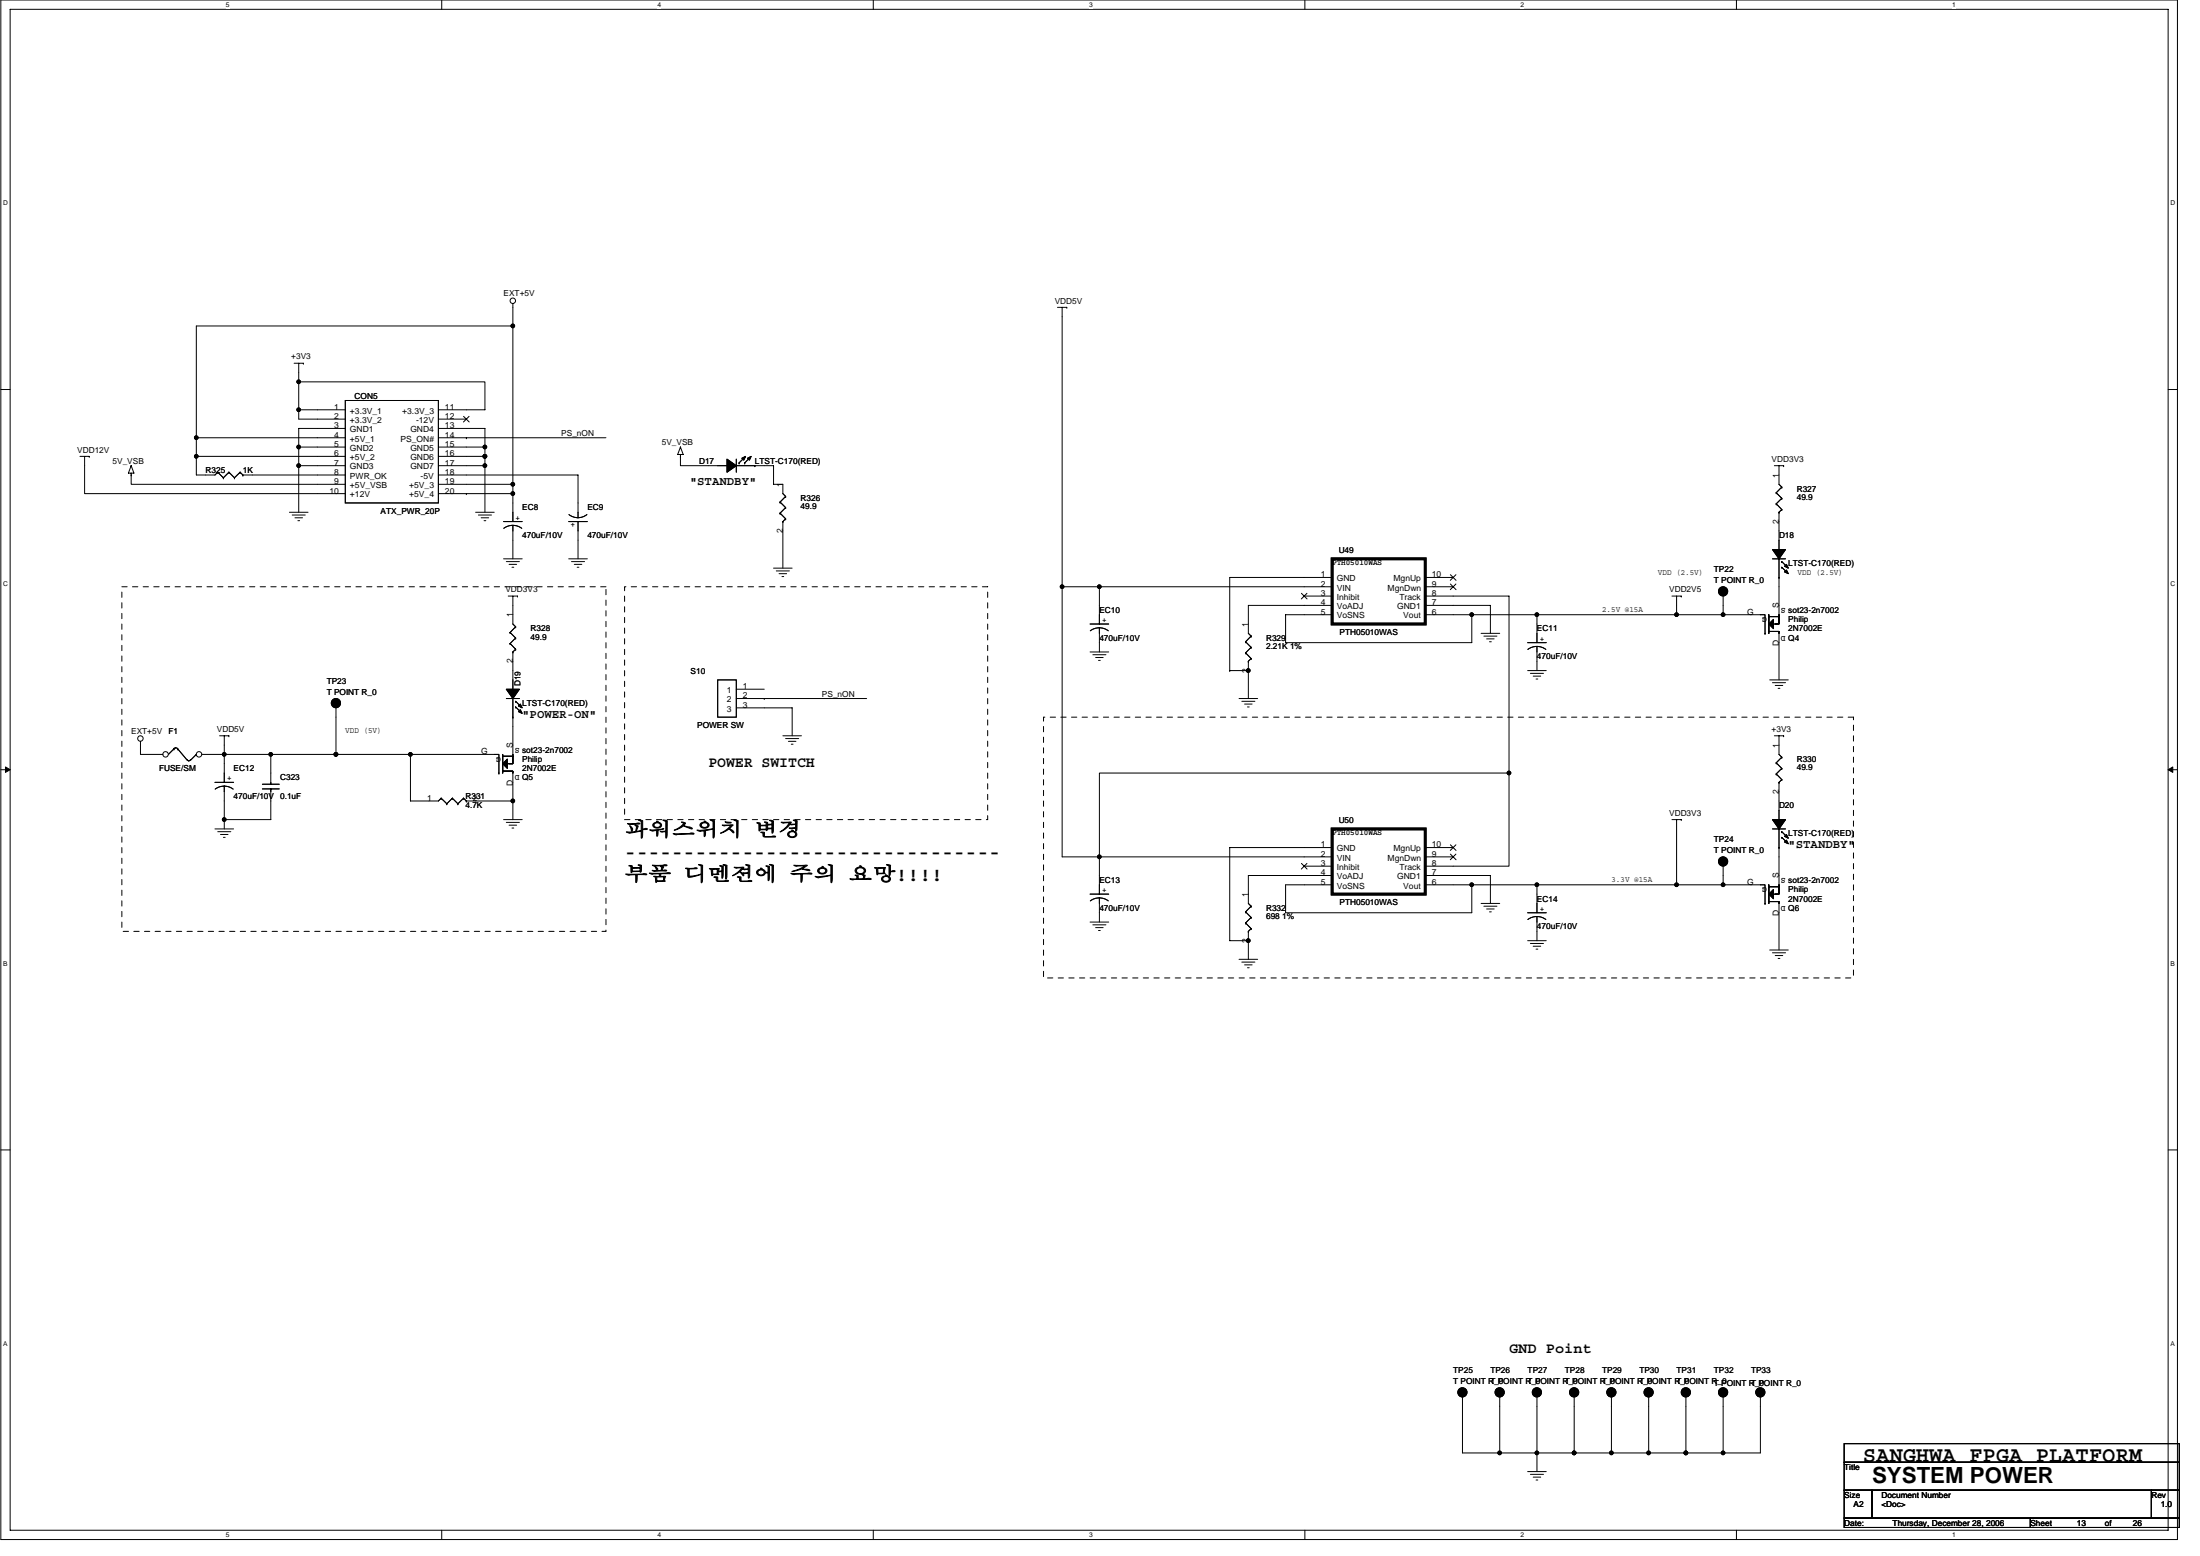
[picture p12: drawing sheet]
<svg xmlns="http://www.w3.org/2000/svg" width="420mm" height="297mm" viewBox="0 0 420 297" stroke-linecap="round" stroke-linejoin="round" font-family="sans-serif">
<path d="M.2 0h415.7v293.9h-415.7zM1.9 1.8h412.2v290.3h-412.2z" fill="none" stroke="#000" stroke-width=".19"/>
<g fill="#fff">
<path d="M43.1 .2h.7v1.4h-.7z"/>
<path d="M43.1 292.3h.7v1.4h-.7z"/>
</g>
<path d="M84.4 0v1.8M84.4 292.1v1.8" fill="none" stroke="#000" stroke-width=".19"/>
<g fill="#fff">
<path d="M125.6 .2h.7v1.4h-.7z"/>
<path d="M125.6 292.3h.7v1.4h-.7z"/>
</g>
<path d="M166.8 0v1.8M166.8 292.1v1.8" fill="none" stroke="#000" stroke-width=".19"/>
<g fill="#fff">
<path d="M208 .2h.7v1.4h-.7z"/>
<path d="M208 292.3h.7v1.4h-.7z"/>
</g>
<path d="M249.2 0v1.8M249.2 292.1v1.8" fill="none" stroke="#000" stroke-width=".19"/>
<g fill="#fff">
<path d="M290.4 .2h.7v1.4h-.7z"/>
<path d="M290.4 292.3h.7v1.4h-.7z"/>
</g>
<path d="M331.6 0v1.8M331.6 292.1v1.8" fill="none" stroke="#000" stroke-width=".19"/>
<g fill="#fff">
<path d="M372.8 .2h.7v1.4h-.7z"/>
<path d="M372.8 292.3h.7v1.4h-.7z"/>
<path d="M.6 38.1h.9v1.4h-.9z"/>
<path d="M414.5 38.1h.9v1.4h-.9z"/>
<path d="M.6 110.6h.9v1.5h-.9z"/>
<path d="M414.5 110.6h.9v1.5h-.9z"/>
</g>
<path d="M.2 74.4h1.7M414.1 74.4h1.8" fill="none" stroke="#000" stroke-width=".19"/>
<g fill="#fff">
<path d="M.6 183.2h.8v1.4h-.8z"/>
<path d="M414.5 183.2h.9v1.4h-.9z"/>
</g>
<path d="M.2 146.9h1.7M414.1 146.9h1.8" fill="none" stroke="#000" stroke-width=".19"/>
<path d="M1 146.4l.9 .5-.9 .5zM414.1 146.9l.9-.5v1z" fill="#000" stroke="#000" stroke-width=".19"/>
<g fill="#fff">
<path d="M.6 255.8h.8v1.4h-.8z"/>
<path d="M414.5 255.8h.9v1.4h-.9z"/>
</g>
<g fill="none" stroke="#000" stroke-width=".19">
<path d="M97.9 58v4.2M202 58.7h1.7M202.9 58.7v53.3M203.7 58.7h.1M56.2 69.3h1.7M57.1 78.2h.1M57.1 78.2h3.5M57.1 72.9v7.1h3.5M57.1 69.3v3.6M57.1 72.9h35.5v5.3h-3.5M57.1 72.9h.1M57.9 69.3h.1"/>
<path d="M97.9 62.2h-60.4v21.4h23.1M97.9 62.2h.1M97.9 62.2v32M15.3 87.1h1.7M16.2 87.1v7.1h44.4M17 87.1h.1M25.1 90.7v1.8h35.5M25.1 88.9l.5 1.4h-1.1zM25.1 88.9h.1M25.1 90.7h.1M25.1 90.3v.4M37.5 87.1h.1"/>
<path d="M37.5 87.1v3.6h1.8M37.5 83.6h.1M37.5 87.1h23.1M37.5 83.6v3.5M48.2 90.7h12.4M55.3 97.8h3.5M55.8 98.3h2.5M56.3 98.8h1.5M56.9 99.4h.3M57.1 85.3h3.5M57.1 85.3h.1M57.1 88.9v8.9"/>
<path d="M57.1 88.9h3.5M57.1 85.3v3.6M60.6 81.8h-3.5v3.5M89.1 81.8h3.5v3.5M89.1 92.5h8.8M89.1 94.2h.1M89.1 90.7h21.3v8.1M89.1 83.6h.1M89.1 87.1h3.5M89.1 88.9h3.5M89.1 85.3h3.5M89.1 94.2h8.8"/>
<path d="M89.1 83.6h26.6M90.8 97.8h3.6M91.4 98.3h2.5M91.9 98.8h1.4M92.4 99.4h.4M92.6 85.3h.1M92.6 87.1h.1M92.6 88.9h.1M92.6 85.3v12.5M97.9 94.2v1.8M97.9 92.5h.1M108.6 99.6h3.6"/>
<path d="M108.7 98.2l.6 .4 1.1 .2M110.4 99.6v7.1M112.1 98.2l-1 .5-.7 .1M130 87.1v1.8h5.3M130 85.3l.5 1.5h-1.1zM130 85.3h.1M130 87.1h.1M130 86.8v.3M146 88.9h1.7v3.6h1.8M338.9 88.9h1.7M339.8 99.6v5.3M339.8 88.9v1.8"/>
<path d="M340.6 88.9h.1M96.2 106.7h3.5M96.7 107.2h2.5M97.1 113.8h1.7M97.2 107.7h1.5M97.8 108.3h.3M97.9 103.1v3.6M97.9 113.8v3.5M98.8 113.8h.1M108.6 106.7h3.6M109.1 107.2h2.5M109.7 107.7h1.4"/>
<path d="M110.2 108.3h.4M147.7 108.5h3.6M148.3 109h2.5M148.8 109.5h1.4M149.3 110.1h.4M149.5 101.3v7.2M202.9 112v51.6h7.1M202.9 112h.1M202.9 112h46.2M210 112h.1M210 112v3.6M249.1 117.3h-3.6v5.4h35.6v-5.4"/>
<path d="M249.1 115.6h-10.7v3.5M249.1 110.2h-14.2v17.8M277.5 117.3h3.6M277.5 115.6h7.1v5.3M277.5 113.8h10.7v33.8M281.1 117.3h.1M281.1 117.3h48M293.5 117.3h.1M293.5 117.3v1.8M319.3 113.8h1.8M320.2 117.3h.1M320.2 113.8v3.5"/>
<path d="M321.1 113.8h.1M329.1 115.6v1.7M329.1 117.3h5.3M338.5 106.7h2.5M339.8 106.7v8.9M339.8 110.2h.1M340.3 107.2h.1M340.3 108.3h.1M340.3 107.2l1.1 1.1M340.3 108.3l1.1 1M64.2 136.9v7.1M97.9 126.2v1.8"/>
<path d="M97.9 138.7v3.5M146 135.1h5.3v5.4M146 133.3h.1M146 133.3h19.5M208.2 124.5h3.5M208.7 125h2.5M209.2 125.5h1.5M209.8 126.1h.3M210 122.7v1.8M234.9 128h3.5v5.3M234.9 128h.1M236.6 133.3h3.6"/>
<path d="M237.2 133.9h2.5M237.7 134.4h1.4M238.2 135h.4M282.9 120.9h3.5M283.4 121.4h2.5M283.9 122h1.5M284.5 122.5h.3M291.8 128h3.5M292.3 128.5h2.5M292.8 129.1h1.4M293.4 129.6h.3M293.5 126.2v1.8"/>
<path d="M338 129.8h3.5M338.5 130.3h2.5M339 130.9h1.5M339.6 131.4h.3M339.8 122.7v7.1M26.8 141.5v2.5M33.2 142.9a.56 .56 0 0 1 .7 0M33.2 143h.1M33.2 143l-1 1M33.9 143h.1M33.9 143l1.8 2.1M35.7 145l.4 .2 .3-.2"/>
<path d="M37.5 144h.1M37.5 144l-1.1 1.1M41.1 158.2h3.5M41.6 158.8h2.5M41.9 140.5h1.8M42.1 159.3h1.4M42.7 159.9h.3M42.8 140.5v3.5M42.8 156.5h.1M42.8 152.9v3.6M42.8 144v1.8M42.8 144h.1"/>
<path d="M42.8 156.5v1.7M42.8 144h21.4M43.7 140.5h.1M51.7 144v3.6M51.7 152.9v3.6h-8.9M51.7 144h.1M64.2 144h14.2v8.9h5.3l.6-.5M64.2 144h.1M78.4 144h.1M78.4 144h14.2M84.3 152.4h.1M84.3 152.4l1 1"/>
<path d="M85.3 153.4h.1M86.4 152.4h.1M86.4 152.4l-1.1 1M86.4 152.4l1 1M87.4 153.4h.1M88.5 152.4h.1M88.5 152.4l-1.1 1M88.5 152.4l.6 .5M89.1 152.9h8.8M89.1 152.9h.1M96.2 156.5h3.5M96.7 157h2.5"/>
<path d="M97.2 157.5h1.5M97.8 158.1h.3M97.9 152.9h.1M97.9 149.4v3.5M97.9 152.9v3.6M149.5 140.5h3.6M150 141h2.5M150.6 141.5h1.4M151.1 142.1h.4M288.2 147.6v17.8h-10.7M288.2 147.6h.1M288.2 147.6h-78.2v16"/>
<path d="M319.3 156.5h1.8M320.2 156.5v12.4M321.1 156.5h.1M338.9 140.5h1.7M339.8 151.1v1.8M339.8 140.5v1.7M340.6 140.5h.1M208.2 176h3.5M208.7 176.6h2.5M209.2 177.1h1.5M209.8 177.6h.3M210 163.6h.1"/>
<path d="M210 163.6v3.5M210 174.2v1.8M210 163.6h39.1M238.4 179.6h.1M238.4 179.6v3.5M249.1 167.1h-10.7v3.6M249.1 168.9h-3.6v5.3h35.6v-5.3M249.1 161.8h-14.2v17.8h3.5M277.5 167.1h7.1v5.4M277.5 168.9h3.6M281.1 168.9h.1M281.1 168.9h48"/>
<path d="M282.9 172.5h3.5M283.4 173h2.5M283.9 173.5h1.5M284.5 174.1h.3M291.8 179.6h3.5M293.5 177.8v1.8M293.5 168.9v1.8M293.5 168.9h.1M320.2 168.9h.1M329.1 167.1v1.8h5.3M339.8 163.6v3.5M339.8 174.2v7.2"/>
<path d="M236.6 183.1h3.6M237.2 183.7h2.5M237.7 184.2h1.4M238.2 184.7h.4M292.3 180.1h2.5M292.8 180.6h1.4M293.4 181.2h.3M338 181.4h3.5M338.5 181.9h2.5M339 182.4h1.5M339.6 183h.3M.2 219.5h1.7"/>
<path d="M414.1 219.5h1.8M279.3 268.5v8.9h7.1M286.4 268.5v8.9M286.4 277.4h7.1v3.5M286.4 277.4h.1M293.5 277.4h.1M293.5 268.5v8.9M300.6 268.5v8.9M300.6 277.4h.1M307.8 277.4h.1M307.8 268.5v8.9M314.9 266.7v10.7"/>
<path d="M314.9 277.4h.1M322 268.5v8.9M322 277.4h.1M329.1 277.4h.1M329.1 266.7v10.7M336.2 268.5v8.9h-42.7M352.2 275.6h64v3.5h-64zM352.2 279.1h64v5.4h-64zM291.8 280.9h3.5M292.3 281.5h2.5M292.8 282h1.4M293.4 282.5h.3"/>
<path d="M352.2 284.5h5.3v5.3h-5.3zM352.2 289.8h35.6v1.8h-35.6zM357.5 284.5h53.4v5.3h-53.4zM387.8 289.8h28.4v1.8h-28.4zM410.9 284.5h5.3v5.3h-5.3z"/>
<circle cx="97.9" cy="57.4" r=".52"/>
<circle cx="26.8" cy="141" r=".52"/>
</g>
<g fill="#000" stroke="#000" stroke-width=".19">
<path d="M338.5 104.9h2.5l-1.2 1.8z" fill-rule="evenodd"/>
<path d="M338.5 104.9h2.5l-1.2 1.8z" fill-rule="evenodd"/>
<path d="M341.2 108.8l.3 .7-.7-.3z" fill-rule="evenodd"/>
<path d="M341.2 107.7l.3 .8-.7-.4z" fill-rule="evenodd"/>
<path d="M341.2 108.8l.3 .7-.7-.3z" fill-rule="evenodd"/>
<path d="M341.2 107.7l.3 .8-.7-.4z" fill-rule="evenodd"/>
<circle cx="57" cy="72.9" r=".35"/>
<circle cx="57" cy="78.2" r=".35"/>
<circle cx="97.9" cy="62.2" r=".35"/>
<circle cx="37.5" cy="83.6" r=".35"/>
<circle cx="37.5" cy="87.1" r=".35"/>
<circle cx="57" cy="88.9" r=".35"/>
<circle cx="57" cy="85.3" r=".35"/>
<circle cx="92.6" cy="88.9" r=".35"/>
<circle cx="92.6" cy="85.3" r=".35"/>
<circle cx="92.6" cy="87.1" r=".35"/>
<circle cx="97.9" cy="92.4" r=".35"/>
<circle cx="97.9" cy="94.2" r=".35"/>
<circle cx="202.8" cy="112" r=".35"/>
<circle cx="209.9" cy="112" r=".35"/>
<circle cx="281.1" cy="117.3" r=".35"/>
<circle cx="293.5" cy="117.3" r=".35"/>
<circle cx="320.2" cy="117.3" r=".35"/>
<circle cx="329.1" cy="117.3" r=".35"/>
<circle cx="238.4" cy="128" r=".35"/>
<circle cx="42.8" cy="144" r=".35"/>
<circle cx="42.8" cy="156.5" r=".35"/>
<circle cx="51.7" cy="144" r=".35"/>
<circle cx="64.2" cy="144" r=".35"/>
<circle cx="78.4" cy="144" r=".35"/>
<circle cx="97.9" cy="152.9" r=".35"/>
<circle cx="288.2" cy="147.6" r=".35"/>
<circle cx="209.9" cy="163.6" r=".35"/>
<circle cx="238.4" cy="179.6" r=".35"/>
<circle cx="281.1" cy="168.9" r=".35"/>
<circle cx="293.5" cy="168.9" r=".35"/>
<circle cx="320.2" cy="168.9" r=".35"/>
<circle cx="329.1" cy="168.9" r=".35"/>
<circle cx="286.4" cy="277.4" r=".35"/>
<circle cx="293.5" cy="277.4" r=".35"/>
<circle cx="300.6" cy="277.4" r=".35"/>
<circle cx="307.7" cy="277.4" r=".35"/>
<circle cx="314.9" cy="277.4" r=".35"/>
<circle cx="314.9" cy="265.8" r=".88"/>
<circle cx="322" cy="277.4" r=".35"/>
<circle cx="329.1" cy="277.4" r=".35"/>
<circle cx="329.1" cy="265.8" r=".88"/>
</g>
<path d="M23.3 112h92.4v65.8h-92.4zM119.3 112h69.3v44.5h-69.3zM199.3 136.9h154.7v49.8h-154.7z" fill="none" stroke="#000" stroke-width=".19" stroke-dasharray="1 1 1 1 1 1 1 1"/>
<circle cx="31.6" cy="144" r=".52" fill="#fff" stroke="#000" stroke-width=".19"/>
<path d="M26.8 144h4.3" fill="none" stroke="#000" stroke-width=".19"/>
<circle cx="38" cy="144" r=".52" fill="#fff" stroke="#000" stroke-width=".19"/>
<g fill="none" stroke="#000" stroke-width=".19">
<path d="M60.6 78.2h5.3M65.9 76.5h17.8v19.5h-17.8zM83.7 78.2h5.4M88.5 79.5l1.1 1.1M89.6 79.5l-1.1 1.1M41.6 90.1h.1M41.6 90.1l-.5 .6h-1.8M41.6 90.1l1.1 1.1M42.7 91.2h.1M43.7 90.1h.1M43.7 90.1l-1 1.1M43.7 90.1l1.1 1.1"/>
<path d="M44.8 91.2h.1M45.9 90.1h.1M45.9 90.1l-1.1 1.1M45.9 90.1l.5 .6M46.4 90.7h.1M46.4 90.7h1.8M60.6 88.9h5.3M60.6 80h5.3M60.6 81.8h5.3M60.6 83.6h5.3M60.6 85.3h5.3M60.6 87.1h5.3"/>
<path d="M60.6 90.7h5.3M60.6 92.5h5.3M60.6 94.2h5.3M83.7 88.9h5.4M83.7 80h5.4M83.7 81.8h5.4M83.7 83.6h5.4M83.7 85.3h5.4M83.7 87.1h5.4M83.7 90.7h5.4M83.7 92.5h5.4M83.7 94.2h5.4"/>
<path d="M96.2 99.6h3.5M97.9 96v3.6M135.3 88.9h3.5M140.6 87.7v2.4M140.6 88.9h5.4M141.1 88.4h.1M142.2 88.4h.1M142.2 87.3l-1.1 1.1M143.3 87.3l-1.1 1.1M144.2 88.9h.1M149 95.8h.1M149 98h.1"/>
<path d="M149 95.8l1 1.1M149 98l1 1M149.5 99.6h.1M149.5 92.5v1.7l.5 .6M149.5 99.6v1.7M150 94.8h.1M150 96.9h.1M150 99h.1M150 94.8l-1 1M150 96.9l-1 1.1M150 99l-.5 .6M339.2 94.1h.1"/>
<path d="M339.2 96.2h.1M339.2 94.1l1.1 1M339.2 96.2l1.1 1.1M339.8 97.8h.1M339.8 90.7v1.8l.5 .5M339.8 97.8v1.8M340.3 93h.1M340.3 95.1h.1M340.3 97.3h.1M340.3 93l-1.1 1.1M340.3 95.1l-1.1 1.1M340.3 97.3l-.5 .5"/>
<path d="M97.9 100.3l1.1 .2 .6 .4M97.9 100.3l-1.1 .2-.6 .4M97.9 100.3v2.8M97.9 117.3v1.8l.6 .6M98.5 119.7h.1M98.5 119.7l-1.1 1M208.2 119.1h3.5M210 119.8v2.9M210 115.6v3.5M238.4 119.1v1.8l.5 .5M248.5 113.3l1.1 1M249.1 117.3h5.3"/>
<path d="M249.1 110.2h5.3M249.1 112h5.3M249.1 113.8h5.3M249.1 115.6h5.3M249.6 113.3l-1.1 1M272.2 117.3h5.3M272.2 110.2h5.3M272.2 112h5.3M272.2 113.8h5.3M272.2 115.6h5.3M277 109.7l1.1 1.1M277 111.5l1.1 1.1"/>
<path d="M278.1 109.7l-1.1 1.1M278.1 111.5l-1.1 1.1M293.5 119.1v3.6M329.1 113.8v1.8M334.4 117.3h2.7v3.6M337.8 117.3v3.6M337.8 117.7h2M338 117.7h1.6M339.8 117.3v1.8h-.8M339.8 117.3v1.8h-1.1M339.8 115.6v1.7M64.2 135.1v1.8"/>
<path d="M96.7 133.3h2.5M97.4 120.7h.1M97.4 122.9h.1M97.4 120.7l1.1 1.1M97.4 122.9l1.1 1M97.9 128v3.6M97.9 136.9h.1M97.9 124.5h.1M97.9 124.5v1.7M97.9 133.3v5.4M98.5 133.9h.1M98.5 135h.1"/>
<path d="M98.5 121.8h.1M98.5 123.9h.1M98.5 133.9l1.1 1.1M98.5 135l1.1 1M98.5 121.8l-1.1 1.1M98.5 123.9l-.6 .6M137.1 129.8h3.5v7.1h-3.5zM140.6 131.6h5.4M140.6 133.3h5.4M140.6 135.1h5.4M208.2 120.4a2.86 2.86 0 0 1 3.5 0M237.9 122.5h.1"/>
<path d="M237.9 124.6h.1M237.9 122.5l1 1.1M237.9 124.6l1 1.1M238.4 126.2h.1M238.4 126.2v1.8M238.9 121.4h.1M238.9 123.6h.1M238.9 125.7h.1M238.9 121.4l-1 1.1M238.9 123.6l-1 1M238.9 125.7l-.5 .5M291.8 122.7h3.5"/>
<path d="M291.8 124a2.86 2.86 0 0 1 3.4 0M293.5 123.4v2.8M337.1 120.9h.1M337.8 120.5h2v.4M338 120.5h1.8v.4M339.8 120.9v1.8M38.6 144h4.2M41.1 149.4h3.5M42.8 150.1l1.1 .2 .6 .3M42.8 150.1l-1.1 .2-.6 .3M42.8 150.1v2.8M42.8 145.8v3.6"/>
<path d="M50.1 150.6h3.2M50.1 149.7h3.2M51.7 147.6v2.1M51.7 150.6h.1M51.7 150.6v2.3M92.6 144h2.7v3.6M95.3 147.6h.1M96 144v3.6M96 147.2h1.9v.4M96 144.4h1.9M96.2 147.2h1.7v.4M96.2 144.4h1.6"/>
<path d="M97.9 144v1.8h-.7M97.9 144v1.8h-1M97.9 142.2v1.8M97.9 147.6v1.8M338.5 158.2h2.5M339.2 145.6h.1M339.2 147.7h.1M339.2 145.6l1.1 1.1M339.2 147.7l1.1 1.1M339.8 149.4h.1M339.8 152.9v3.6M339.8 142.2v1.8l.5 .5"/>
<path d="M339.8 149.4v1.7M339.8 158.2v5.4M340.3 144.5h.1M340.3 146.7h.1M340.3 148.8h.1M340.3 158.8h.1M340.3 159.9h.1M340.3 144.5l-1.1 1.1M340.3 146.7l-1.1 1M340.3 148.8l-.5 .6M340.3 158.8l1.1 1.1M340.3 159.9l1.1 1"/>
<path d="M208.2 170.7h3.5M208.2 172a2.86 2.86 0 0 1 3.5 0M210 171.4v2.8M210 167.1v3.6M237.9 174.1h.1M237.9 176.2h.1M237.9 174.1l1 1M237.9 176.2l1 1.1M238.4 177.8h.1M238.4 170.7v1.8l.5 .5M238.4 177.8v1.8M238.9 173h.1"/>
<path d="M238.9 175.1h.1M238.9 177.3h.1M238.9 173l-1 1.1M238.9 175.1l-1 1.1M238.9 177.3l-.5 .5M248.5 164.8l1.1 1.1M249.1 168.9h5.3M249.1 161.8h5.3M249.1 163.6h5.3M249.1 165.4h5.3M249.1 167.1h5.3M249.6 164.8l-1.1 1.1"/>
<path d="M272.2 168.9h5.3M272.2 161.8h5.3M272.2 163.6h5.3M272.2 165.4h5.3M272.2 167.1h5.3M277 161.3l1.1 1M277 163l1.1 1.1M278.1 161.3l-1.1 1M278.1 163l-1.1 1.1M291.8 174.2h3.5M291.8 175.5a2.86 2.86 0 0 1 3.4 0M293.5 175v2.8"/>
<path d="M293.5 170.7v3.5M329.1 165.4v1.7M334.4 168.9h2.7v3.6M337.1 172.5h.1M337.8 168.9v3.6M337.8 172.1h2v.4M337.8 169.3h2M338 172.1h1.8v.4M338 169.3h1.6M339.8 168.9v1.8h-.8M339.8 168.9v1.8h-1.1M339.8 161.8h.1"/>
<path d="M339.8 167.1v1.8M339.8 172.5v1.7M279.3 266.7v1.8M286.4 266.7v1.8M293.5 266.7v1.8M300.6 266.7v1.8M307.8 266.7v1.8M322 266.7v1.8M336.2 266.7v1.8"/>
</g>
<g fill="#000" stroke="#000" stroke-width=".19">
<path d="M138.8 87.7l1.8 1.2-1.8 1.2z" fill-rule="evenodd"/>
<path d="M138.8 87.7l1.8 1.2-1.8 1.2z" fill-rule="evenodd"/>
<path d="M141.7 87.5l.7-.4-.4 .7z" fill-rule="evenodd"/>
<path d="M141.7 87.5l.7-.4-.4 .7z" fill-rule="evenodd"/>
<path d="M142.8 87.5l.7-.4-.4 .7z" fill-rule="evenodd"/>
<path d="M142.8 87.5l.7-.4-.4 .7z" fill-rule="evenodd"/>
<path d="M337.8 119.1l.9-.9v1.8z" fill-rule="evenodd"/>
<path d="M337.8 119.1l.9-.9v1.8z" fill-rule="evenodd"/>
<path d="M96.7 131.6h2.5l-1.3 1.7z" fill-rule="evenodd"/>
<path d="M96.7 131.6h2.5l-1.3 1.7z" fill-rule="evenodd"/>
<path d="M99.4 135.5l.3 .7-.7-.4z" fill-rule="evenodd"/>
<path d="M99.4 134.4l.3 .7-.7-.3z" fill-rule="evenodd"/>
<path d="M99.4 135.5l.3 .7-.7-.4z" fill-rule="evenodd"/>
<path d="M99.4 134.4l.3 .7-.7-.3z" fill-rule="evenodd"/>
<path d="M96 145.8l.9-.9v1.8z" fill-rule="evenodd"/>
<path d="M96 145.8l.9-.9v1.8z" fill-rule="evenodd"/>
<path d="M338.5 156.5h2.5l-1.2 1.7z" fill-rule="evenodd"/>
<path d="M338.5 156.5h2.5l-1.2 1.7z" fill-rule="evenodd"/>
<path d="M341.2 159.3l.3 .7-.7-.3z" fill-rule="evenodd"/>
<path d="M341.2 159.3l.3 .7-.7-.3z" fill-rule="evenodd"/>
<path d="M337.8 170.7l.9-.9v1.8z" fill-rule="evenodd"/>
<path d="M337.8 170.7l.9-.9v1.8z" fill-rule="evenodd"/>
<path d="M341.2 160.4l.3 .7-.7-.4z" fill-rule="evenodd"/>
<path d="M341.2 160.4l.3 .7-.7-.4z" fill-rule="evenodd"/>
<circle cx="57" cy="72.9" r=".35"/>
<circle cx="57" cy="78.2" r=".35"/>
<circle cx="97.9" cy="62.2" r=".35"/>
<circle cx="37.5" cy="83.6" r=".35"/>
<circle cx="37.5" cy="87.1" r=".35"/>
<circle cx="57" cy="88.9" r=".35"/>
<circle cx="57" cy="85.3" r=".35"/>
<circle cx="92.6" cy="88.9" r=".35"/>
<circle cx="92.6" cy="85.3" r=".35"/>
<circle cx="92.6" cy="87.1" r=".35"/>
<circle cx="97.9" cy="92.4" r=".35"/>
<circle cx="97.9" cy="94.2" r=".35"/>
<circle cx="202.8" cy="112" r=".35"/>
<circle cx="209.9" cy="112" r=".35"/>
<circle cx="281.1" cy="117.3" r=".35"/>
<circle cx="293.5" cy="117.3" r=".35"/>
<circle cx="320.2" cy="117.3" r=".35"/>
<circle cx="329.1" cy="117.3" r=".35"/>
<circle cx="329.1" cy="112.9" r=".88"/>
<circle cx="64.2" cy="134.2" r=".88"/>
<circle cx="238.4" cy="128" r=".35"/>
<circle cx="42.8" cy="144" r=".35"/>
<circle cx="42.8" cy="156.5" r=".35"/>
<circle cx="51.7" cy="144" r=".35"/>
<circle cx="64.2" cy="144" r=".35"/>
<circle cx="78.4" cy="144" r=".35"/>
<circle cx="97.9" cy="152.9" r=".35"/>
<circle cx="288.2" cy="147.6" r=".35"/>
<circle cx="209.9" cy="163.6" r=".35"/>
<circle cx="238.4" cy="179.6" r=".35"/>
<circle cx="281.1" cy="168.9" r=".35"/>
<circle cx="293.5" cy="168.9" r=".35"/>
<circle cx="320.2" cy="168.9" r=".35"/>
<circle cx="329.1" cy="168.9" r=".35"/>
<circle cx="329.1" cy="164.5" r=".88"/>
<circle cx="279.3" cy="265.8" r=".88"/>
<circle cx="286.4" cy="277.4" r=".35"/>
<circle cx="286.4" cy="265.8" r=".88"/>
<circle cx="293.5" cy="277.4" r=".35"/>
<circle cx="293.5" cy="265.8" r=".88"/>
<circle cx="300.6" cy="277.4" r=".35"/>
<circle cx="300.6" cy="265.8" r=".88"/>
<circle cx="307.7" cy="277.4" r=".35"/>
<circle cx="307.7" cy="265.8" r=".88"/>
<circle cx="314.9" cy="277.4" r=".35"/>
<circle cx="322" cy="277.4" r=".35"/>
<circle cx="322" cy="265.8" r=".88"/>
<circle cx="329.1" cy="277.4" r=".35"/>
<circle cx="336.2" cy="265.8" r=".88"/>
</g>
<path d="M254.4 106.7h17.8v12.4h-17.8zM254.4 158.2h17.8v12.5h-17.8z" fill="none" stroke="#000" stroke-width=".53"/>
<text font-size="4.3" x="357.5" y="283.1">SYSTEM POWER</text>
<text font-size="4.2" x="355.8" y="279.1">SANGHWA FPGA PLATFORM</text>
<g font-size="3.7">
<text x="119.3" y="159.6">파파파위배 변변</text>
<text x="119.3" y="163.9">--------------------------------</text>
<text x="119.3" y="168.1">부부 디디디핀 주의 요요!!!!</text>
</g>
<g font-size="2.8">
<text x="135.3" y="146.4">POWER SWITCH</text>
<text x="288.2" y="258.4">GND Point</text>
</g>
<g font-size="2.3">
<text x="131.7" y="92.6">&quot;STANDBY&quot;</text>
<text x="99.7" y="137.1">&quot;POWER-ON&quot;</text>
<text x="341.5" y="161.9">&quot;STANDBY&quot;</text>
</g>
<g font-size="1.6">
<text x="96.2" y="56.5">EXT+5V</text>
<text x="201.4" y="58">VDD5V</text>
<text x="55.6" y="68.6">+3V3</text>
<text x="67.7" y="76.1">CON5</text>
<text x="63.8" y="78.2">1</text>
<text x="63.8" y="80">2</text>
<text x="63.8" y="81.8">3</text>
<text x="63.8" y="83.5">4</text>
<text x="66.8" y="79">+3.3V_1</text>
<text x="66.8" y="80.7">+3.3V_2</text>
<text x="66.8" y="82.5">GND1</text>
<text x="76.8" y="79">+3.3V_3</text>
<text x="78.4" y="82.5">GND4</text>
<text x="79.4" y="80.7">-12V</text>
<text x="85" y="81.8">13</text>
<text x="85" y="83.5">14</text>
<text x="85" y="78.2">11</text>
<text x="85" y="80">12</text>
<text x="107.2" y="83.2">PS_nON</text>
<text x="14.7" y="86.4">VDD12V</text>
<text x="21.5" y="88.5">5V_VSB</text>
<text x="63.8" y="85.3">5</text>
<text x="63.8" y="87.1">6</text>
<text x="63.8" y="88.9">7</text>
<text x="66.8" y="84.3">+5V_1</text>
<text x="66.8" y="86.1">GND2</text>
<text x="66.8" y="87.8">+5V_2</text>
<text x="66.8" y="89.6">GND3</text>
<text x="76.5" y="84.3">PS_ON#</text>
<text x="78.4" y="86.1">GND5</text>
<text x="78.4" y="87.8">GND6</text>
<text x="78.4" y="89.6">GND7</text>
<text x="85" y="85.3">15</text>
<text x="85" y="87.1">16</text>
<text x="85" y="88.9">17</text>
<text x="126.4" y="85">5V_VSB</text>
<text x="133.5" y="88.5">D17</text>
<text x="144.2" y="88.5">LTST-C170(RED)</text>
<text x="338.3" y="88.2">VDD3V3</text>
<text x="39.3" y="90.3">R325</text>
<text x="46.4" y="90.3">1K</text>
<text x="62.9" y="94.2">10</text>
<text x="63.8" y="90.7">8</text>
<text x="63.8" y="92.4">9</text>
<text x="66.8" y="91.4">PWR_OK</text>
<text x="66.8" y="93.2">+5V_VSB</text>
<text x="66.8" y="95">+12V</text>
<text x="78.2" y="93.2">+5V_3</text>
<text x="78.2" y="95">+5V_4</text>
<text x="80.3" y="91.4">-5V</text>
<text x="85" y="90.7">18</text>
<text x="85" y="92.4">19</text>
<text x="85" y="94.2">20</text>
<text x="149.5" y="93" transform="rotate(-90 149.5 93)">1</text>
<text x="152.9" y="95.7">R326</text>
<text x="339.7" y="91.2" transform="rotate(-90 339.7 91.2)">1</text>
<text x="343.1" y="93.9">R327</text>
<text x="343.1" y="95.5">49.9</text>
<text x="72.7" y="98.1">ATX_PWR_20P</text>
<text x="98.5" y="99.2">+</text>
<text x="99.7" y="97.4">EC8</text>
<text x="109.9" y="99.9" transform="rotate(180 109.9 99.9)">+</text>
<text x="112.2" y="97.4">EC9</text>
<text x="149.5" y="101.7" transform="rotate(-90 149.5 101.7)">2</text>
<text x="152.9" y="97.3">49.9</text>
<text x="339.7" y="99.9" transform="rotate(-90 339.7 99.9)">2</text>
<text x="99.7" y="102.8">470uF/10V</text>
<text x="112.2" y="102.8">470uF/10V</text>
<text x="254.4" y="107.9">PTH05010WAS</text>
<text x="255.7" y="105.6">U49</text>
<text x="339.8" y="102.8">D18</text>
<text x="96.5" y="113.1">VDD3V3</text>
<text x="252.3" y="110.2">1</text>
<text x="252.3" y="112">2</text>
<text x="252.3" y="113.8">3</text>
<text x="255.3" y="111">GND</text>
<text x="255.3" y="112.7">VIN</text>
<text x="265" y="112.7">MgnDwn</text>
<text x="266.1" y="111">MgnUp</text>
<text x="273.4" y="110.2">10</text>
<text x="273.4" y="112">9</text>
<text x="273.4" y="113.8">8</text>
<text x="316.6" y="109.7">VDD (2.5V)</text>
<text x="318.8" y="113.1">VDD2V5</text>
<text x="327.3" y="109.2">TP22</text>
<text x="327.3" y="111.3">T POINT R_0</text>
<text x="341.5" y="108.1">LTST-C170(RED)</text>
<text x="343.3" y="109.7">VDD (2.5V)</text>
<text x="97.9" y="117.9" transform="rotate(-90 97.9 117.9)">1</text>
<text x="210" y="117">EC10</text>
<text x="210.5" y="118.8">+</text>
<text x="238.4" y="119.7" transform="rotate(-90 238.4 119.7)">1</text>
<text x="252.3" y="115.5">4</text>
<text x="252.3" y="117.3">5</text>
<text x="255.3" y="114.5">Inhibit</text>
<text x="255.3" y="116.3">VoADJ</text>
<text x="255.3" y="118.1">VoSNS</text>
<text x="266.8" y="116.3">GND1</text>
<text x="267.3" y="114.5">Track</text>
<text x="268" y="118.1">Vout</text>
<text x="273.4" y="115.5">7</text>
<text x="273.4" y="117.3">6</text>
<text x="306" y="116.8">2.5V @15A</text>
<text x="333.7" y="117.3">G</text>
<text x="337.4" y="117.8" transform="rotate(180 337.4 117.8)">G</text>
<text x="339.7" y="116.1" transform="rotate(-90 339.7 116.1)">S</text>
<text x="341" y="116" transform="rotate(180 341 116)">S</text>
<text x="341.5" y="117">sot23-2n7002</text>
<text x="341.5" y="118.8">Philip</text>
<text x="101.3" y="120.5">R328</text>
<text x="101.3" y="122.2">49.9</text>
<text x="210" y="122.3">470uF/10V</text>
<text x="241.8" y="122.3">R329</text>
<text x="241.8" y="123.9">2.21K 1%</text>
<text x="255.8" y="121.3">PTH05010WAS</text>
<text x="293.5" y="120.5">EC11</text>
<text x="293.5" y="125.9">470uF/10V</text>
<text x="294.1" y="122.3">+</text>
<text x="339.7" y="123.3" transform="rotate(-90 339.7 123.3)">D</text>
<text x="341" y="121.4" transform="rotate(180 341 121.4)">D</text>
<text x="341.5" y="122.3">Q4</text>
<text x="341.5" y="120.5">2N7002E</text>
<text x="62.4" y="130.5">TP23</text>
<text x="97.9" y="126.6" transform="rotate(-90 97.9 126.6)">2</text>
<text x="99.4" y="131" transform="rotate(-90 99.4 131)">D19</text>
<text x="131.9" y="128.7">S10</text>
<text x="141.9" y="131.6">1</text>
<text x="238.4" y="128.4" transform="rotate(-90 238.4 128.4)">2</text>
<text x="62.4" y="132.6">T POINT R_0</text>
<text x="99.7" y="134.8">LTST-C170(RED)</text>
<text x="138.8" y="132.3">1</text>
<text x="138.8" y="134.1">2</text>
<text x="138.8" y="135.8">3</text>
<text x="141.9" y="133.3">2</text>
<text x="141.9" y="135.1">3</text>
<text x="157" y="133">PS_nON</text>
<text x="25.1" y="140.1">EXT+5V</text>
<text x="32.2" y="140.1">F1</text>
<text x="41.4" y="139.7">VDD5V</text>
<text x="65.9" y="139.9">VDD (5V)</text>
<text x="91.9" y="144">G</text>
<text x="97.9" y="142.8" transform="rotate(-90 97.9 142.8)">S</text>
<text x="99.2" y="142.7" transform="rotate(180 99.2 142.7)">S</text>
<text x="99.7" y="143.7">sot23-2n7002</text>
<text x="133.1" y="139">POWER SW</text>
<text x="338.3" y="139.7">+3V3</text>
<text x="339.7" y="142.8" transform="rotate(-90 339.7 142.8)">1</text>
<text x="30.4" y="147.2">FUSE/SM</text>
<text x="43.4" y="149">+</text>
<text x="44.6" y="147.2">EC12</text>
<text x="53.5" y="149">C323</text>
<text x="95.6" y="144.5" transform="rotate(180 95.6 144.5)">G</text>
<text x="99.2" y="148" transform="rotate(180 99.2 148)">D</text>
<text x="99.7" y="149">Q5</text>
<text x="99.7" y="147.2">2N7002E</text>
<text x="99.7" y="145.4">Philip</text>
<text x="343.1" y="145.4">R330</text>
<text x="343.1" y="147">49.9</text>
<text x="44.6" y="152.5">470uF/10V</text>
<text x="53.5" y="152.5">0.1uF</text>
<text x="81.6" y="152.9">1</text>
<text x="88.9" y="152.5">R331</text>
<text x="88.9" y="154.2">4.7K</text>
<text x="90.3" y="152.9">2</text>
<text x="97.9" y="150" transform="rotate(-90 97.9 150)">D</text>
<text x="318.8" y="155.7">VDD3V3</text>
<text x="339.7" y="151.5" transform="rotate(-90 339.7 151.5)">2</text>
<text x="339.8" y="154.3">D20</text>
<text x="252.3" y="161.8">1</text>
<text x="254.4" y="159.5">PTH05010WAS</text>
<text x="255.7" y="157.2">U50</text>
<text x="273.4" y="161.8">10</text>
<text x="327.3" y="160.7">TP24</text>
<text x="341.5" y="159.7">LTST-C170(RED)</text>
<text x="252.3" y="163.6">2</text>
<text x="252.3" y="165.3">3</text>
<text x="252.3" y="167.1">4</text>
<text x="255.3" y="162.5">GND</text>
<text x="255.3" y="164.3">VIN</text>
<text x="255.3" y="166.1">Inhibit</text>
<text x="255.3" y="167.9">VoADJ</text>
<text x="265" y="164.3">MgnDwn</text>
<text x="266.1" y="162.5">MgnUp</text>
<text x="266.8" y="167.9">GND1</text>
<text x="267.3" y="166.1">Track</text>
<text x="273.4" y="167.1">7</text>
<text x="273.4" y="163.6">9</text>
<text x="273.4" y="165.3">8</text>
<text x="327.3" y="162.9">T POINT R_0</text>
<text x="339.7" y="167.7" transform="rotate(-90 339.7 167.7)">S</text>
<text x="341" y="167.6" transform="rotate(180 341 167.6)">S</text>
<text x="210" y="168.6">EC13</text>
<text x="210" y="173.9">470uF/10V</text>
<text x="210.5" y="170.3">+</text>
<text x="238.4" y="171.2" transform="rotate(-90 238.4 171.2)">1</text>
<text x="241.8" y="173.9">R332</text>
<text x="252.3" y="168.9">5</text>
<text x="255.3" y="169.6">VoSNS</text>
<text x="255.8" y="172.8">PTH05010WAS</text>
<text x="268" y="169.6">Vout</text>
<text x="273.4" y="168.9">6</text>
<text x="293.5" y="172.1">EC14</text>
<text x="294.1" y="173.9">+</text>
<text x="307.8" y="168.4">3.3V @15A</text>
<text x="333.7" y="168.9">G</text>
<text x="337.4" y="169.4" transform="rotate(180 337.4 169.4)">G</text>
<text x="341" y="172.9" transform="rotate(180 341 172.9)">D</text>
<text x="341.5" y="173.9">Q6</text>
<text x="341.5" y="172.1">2N7002E</text>
<text x="341.5" y="168.6">sot23-2n7002</text>
<text x="341.5" y="170.3">Philip</text>
<text x="238.4" y="180" transform="rotate(-90 238.4 180)">2</text>
<text x="241.8" y="175.5">698 1%</text>
<text x="293.5" y="177.4">470uF/10V</text>
<text x="339.7" y="174.9" transform="rotate(-90 339.7 174.9)">D</text>
<text x="277.5" y="262.1">TP25</text>
<text x="284.6" y="262.1">TP26</text>
<text x="291.7" y="262.1">TP27</text>
<text x="298.9" y="262.1">TP28</text>
<text x="306" y="262.1">TP29</text>
<text x="313.1" y="262.1">TP30</text>
<text x="320.2" y="262.1">TP31</text>
<text x="327.3" y="262.1">TP32</text>
<text x="334.4" y="262.1">TP33</text>
<text x="277.5" y="264.2">T POINT R_0</text>
<text x="284.6" y="264.2">T POINT R_0</text>
<text x="291.7" y="264.2">T POINT R_0</text>
<text x="298.9" y="264.2">T POINT R_0</text>
<text x="306" y="264.2">T POINT R_0</text>
<text x="313.1" y="264.2">T POINT R_0</text>
<text x="320.2" y="264.2">T POINT R_0</text>
<text x="327.3" y="264.6">T POINT R_0</text>
<text x="334.4" y="264.6">T POINT R_0</text>
<text x="352.2" y="280.6">Title</text>
<text x="352.2" y="285.9">Size</text>
<text x="354" y="287.7">A2</text>
<text x="359.3" y="285.9">Document Number</text>
<text x="359.3" y="287.7">&lt;Doc&gt;</text>
<text x="410.9" y="285.9">Rev</text>
<text x="412.7" y="287.7">1.0</text>
<text x="352.2" y="291.2">Date:</text>
<text x="361.5" y="291.2">Thursday, December 28, 2006</text>
<text x="387.8" y="291.2">Sheet</text>
<text x="396.7" y="291.2">13</text>
<text x="402" y="291.2">of</text>
<text x="407.3" y="291.2">26</text>
</g>
<g font-size="1.3">
<text x="43.1" y="1.3">5</text>
<text x="125.6" y="1.3">4</text>
<text x="208" y="1.3">3</text>
<text x="290.4" y="1.3">2</text>
<text x="372.8" y="1.3">1</text>
<text x=".6" y="39.2">D</text>
<text x="414.5" y="39.2">D</text>
<text x=".6" y="111.8">C</text>
<text x="414.5" y="111.8">C</text>
<text x=".6" y="184.4">B</text>
<text x="414.5" y="184.4">B</text>
<text x=".6" y="256.9">A</text>
<text x="414.5" y="256.9">A</text>
<text x="43.1" y="293.5">5</text>
<text x="125.6" y="293.5">4</text>
<text x="208" y="293.5">3</text>
<text x="290.4" y="293.5">2</text>
<text x="372.8" y="293.5">1</text>
</g>
</svg>
